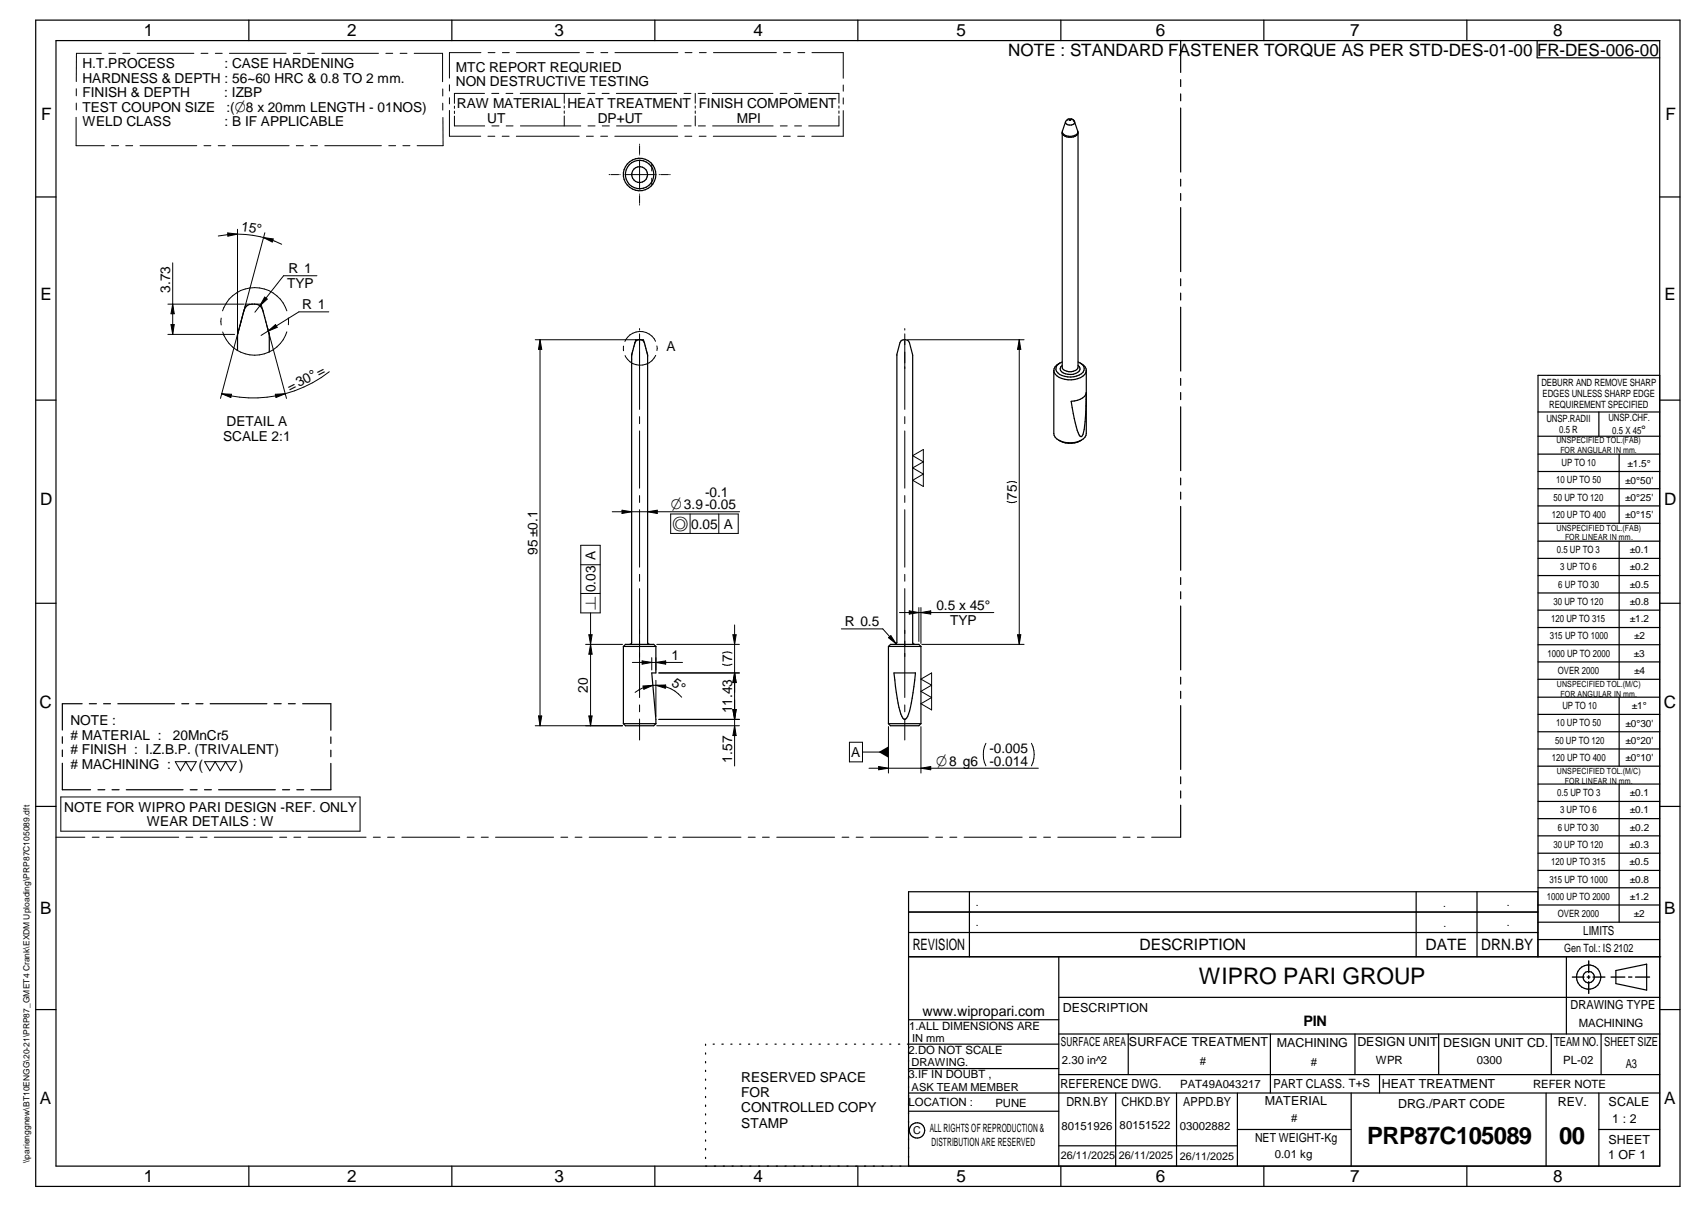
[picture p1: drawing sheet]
<svg xmlns="http://www.w3.org/2000/svg" width="420mm" height="297mm" viewBox="0 0 420 297" stroke-linecap="round" stroke-linejoin="round" font-family="sans-serif">
<g fill="none" stroke="#000" stroke-width=".3">
<path d="M8.8 5h405v287h-405zM13.8 10h395v277h-395zM61.3 5v5M111.3 5v5M161.3 5v5M211.3 5v5M261.3 5v5M290.8 9.9v7.9M290.8 19.6v1.7M311.3 5v5M361.3 5v5M378.6 10v4.2h30.2"/>
<path d="M261.6 32.7a2.3 2.3 0 0 0 3.2 .8l.4-.2 .3-.6M261.6 32.7h.1M261.6 32.7v57.6a2.02 2.02 0 0 0 2.8 1.1 1.28 1.28 0 0 0 1.1-1.1v-57.6M261.7 32.3a1.57 1.57 0 0 0 1.9 1.3 1.88 1.88 0 0 0 1.9-1.1M261.7 32.3l-.1 .4M262.4 30l-.7 2.3M262.9 29.4l-.5 .6M263 29.4l.8-.1 .5 .2M263 29.4h.1M263.3 29.5h.4zM264.4 29.5h.1M264.4 29.5l.1 .2"/>
<path d="M264.5 29.7l.1 .2M264.5 29.7h.1M264.7 29.9v.1M264.7 30a1.17 1.17 0 0 1-2 .6l-.2-.2-.1-.4M264.7 30l.8 2.7M290.8 23.1v1.7M290.8 26.6v15.7M8.8 48.5h5M290.8 44.1v1.7M290.8 47.6v1.7M290.8 51.1v15.7M408.8 48.5h5"/>
<path d="M290.8 68.6v1.7M290.8 72.1v1.7M290.8 75.6v15.7M8.8 98.5h5M58.5 86.3v-3.7l1.6-6.3a2.52 2.52 0 0 1 3.9-1.1l.7 1.1 1.5 5.7 .1 4.6M259.5 91.1v15.6a2.89 2.89 0 0 0 2.8 2.2 4.8 4.8 0 0 0 5.2-1.8v-16M261.1 89.3a2.46 2.46 0 0 0-1.6 1.8M261.6 89.1a1.68 1.68 0 0 0-1.4 2.3 4.7 4.7 0 0 0 5.6 .9 1.54 1.54 0 0 0 1.2-1.3 1.54 1.54 0 0 0-.9-1.6l-.6-.3M263.8 98.8a4.2 4.2 0 0 0 3.6-1.7l.1-.5v3.3a23.8 23.8 0 0 1-.9 7.3l-.3 .2-.3-.1a24.8 24.8 0 0 1-2.2-8.5zM265.5 89.9a1.09 1.09 0 0 1 .4 1.2 1.09 1.09 0 0 1-1 .8 3.4 3.4 0 0 1-3.7-.8v-.8l.4-.4M266 89.3a1.86 1.86 0 0 1 1.2 2.9 5.5 5.5 0 0 1-7.3-.1l-.4-1M290.8 93.1v1.7"/>
<path d="M290.8 96.6v1.7M408.8 92.4h-30v143.1M408.8 98.5h5M260.7 108.3a5.5 5.5 0 0 0 5.6 0M290.8 100.1v15.7M290.8 117.6v1.7M378.8 101.4h30M378.8 107.4h30M378.8 111.8h30M378.8 116h30M393.8 101.4v6M398.8 111.8v17"/>
<path d="M290.8 121.1v1.8M290.8 124.6v15.7M378.8 120.3h30M378.8 124.5h30M378.8 128.8h30M378.8 133.2h30M378.8 137.4h30M398.8 133.2v34M8.8 148.5h5M153.5 159.1v19M153.5 159.1h8M153.5 159.1l.5-.5h7l.5 .5"/>
<path d="M160 158.6l-.5-.2v-.3v-70.6l-.8-3.2a1.29 1.29 0 0 0-1.2-.7 1.29 1.29 0 0 0-1.1 .7l-.8 3.2v70.6l-.1 .3-.4 .2M161.5 159.1v6.5h-1l1 12.5M218.8 159.1v19M218.8 159.1l.5-.5h7l.5 .5M218.8 159.1h8M225.2 158.6l-.4-.2v-.3v-70.6l-.8-3.2a1.29 1.29 0 0 0-1.2-.7 1.29 1.29 0 0 0-1.2 .7l-.7 2.9v70.9l-.3 .4-.2 .1M226.8 159.1v19M290.8 142.2v1.6M290.8 145.6v1.8M290.8 149.1v15.7M378.8 141.6h30M378.8 145.9h30"/>
<path d="M378.8 150.2h30M378.8 154.4h30M378.8 158.7h30M408.8 148.5h5M20.2 173.2h-4.8v6.5M22 173.2h1.7M25.5 173.2h1.7M29 173.2h14M44.8 173.2h1.7M48.2 173.2h1.8M51.8 173.2h13.9M67.5 173.2h1.7"/>
<path d="M71 173.2h1.7M74.5 173.2h7v6.5M153.5 178.1l.5 .5h7l.5-.5M153.5 178.1h8M218.8 178.1l.5 .5h7l.5-.5M218.8 178.1h8M220.2 165.6h5.3a34.5 34.5 0 0 1-2.2 11.1l-.5 .3a1.6 1.6 0 0 1-.9-1.3 53.6 53.6 0 0 1-1.7-10.1zM290.8 166.7v1.7M290.8 170.1v1.8M290.8 173.7v15.7M378.8 162.9h30M378.8 167.2h30"/>
<path d="M378.8 171.6h30M378.8 175.8h30M398.8 171.6v17M8.8 198.5h5M15.4 187.8v6.6h6.9M15.4 181.3v1.6M15.4 184.6v1.6M24.1 194.4h1.7M27.6 194.4h1.7M31.1 194.4h14M46.9 194.4h1.6M50.4 194.4h1.7"/>
<path d="M53.8 194.4h14M69.6 194.4h1.7M73.1 194.4h1.7M81.5 187.9v6.5h-4.9M81.5 181.4v1.6M81.5 184.6v1.6M290.8 191.2v1.7M290.8 194.6v1.8M290.8 198.2v7.8M378.8 180.1h30M378.8 184.3h30M378.8 188.6h30"/>
<path d="M378.8 193h30M378.8 197.2h30M398.8 193v33.9M408.8 198.5h5M238.7 219.5v16M348.8 219.5v16M363.8 219.5v16M378.8 201.5h30M378.8 205.7h30M378.8 210h30M378.8 214.2h30M378.8 218.5h30"/>
<path d="M223.8 235.5h185.2M223.8 229.5h154.9M223.8 224.5h154.9M260.8 235.5v51.5M378.7 235.5v-16h-154.9v67.5M378.8 222.7h30M378.8 226.9h30M378.8 231.2h30M385.8 235.5v19M398 238.8l7.5-1.5v6.4l-7.5-1.6zM8.8 248.5h5M173.8 257v.3"/>
<path d="M173.8 259.1v.3M175.6 257h.3M177.8 257h.3M180 257h.3M182.1 257h.3M184.4 257h.2M186.5 257h.3M188.7 257h.3M190.9 257h.3M193 257h.3M195.2 257h.3M197.4 257h.3"/>
<path d="M199.5 257h.3M201.7 257h.3M203.9 257h.3M206.1 257h.3M208.2 257h.4M210.4 257h.3M212.6 257h.3M214.7 257h.4M216.9 257h.3M219.1 257h.3M221.3 257h.3M223.8 251h37"/>
<path d="M260.8 257h-37.3M260.8 245.4h148M260.8 254.5h148M277.9 254.5v10M312.9 254.5v14.5M333.7 254.5v10M354.3 254.5v10M382 254.5v10M394.3 254.5v10M408.8 248.5h5M173.8 261.2v.4M173.8 263.4v.3"/>
<path d="M173.8 265.6v.3M173.8 267.7v.3M173.8 269.8v.3M173.8 271.9v.4M173.8 274.1v.3M173.8 276.3v.3M173.8 278.4v.3M223.8 263h37M223.8 273.5h37M260.8 264.5h148M274.8 269v18M289.8 269v18"/>
<path d="M304.7 278h28.1M304.7 269v18M332.8 269v18M339.8 264.5v4.5M380.8 269v18M393.8 269v18M393.8 278h15M408.8 269h-185M61.3 287v5M111.3 287v5M161.3 287v5M173.8 280.5v.3"/>
<path d="M173.8 282.7v.3M173.8 284.8v.3M211.3 287v5M260.8 282h43.9M261.3 287v5M311.3 287v5M361.3 287v5"/>
<circle cx="157.5" cy="42.9" r="4"/>
<circle cx="157.5" cy="42.9" r="3.5"/>
<circle cx="157.5" cy="43" r="1.95"/>
<circle cx="391.3" cy="240.5" r="2.99"/>
<circle cx="391.3" cy="240.5" r="1.4"/>
<circle cx="225.9" cy="278.2" r="1.89"/>
</g>
<g fill="none" stroke="#000" stroke-width=".25">
<path d="M25 13.1h-6.2v7M26.8 13.1h1.7M30.3 13.1h1.7M33.8 13.1h13.9M49.5 13.1h1.7M53 13.1h1.7M56.5 13.1h14M72.3 13.1h1.7M75.8 13.1h1.7M79.3 13.1h13.9M95 13.1h1.7M98.5 13.1h1.7"/>
<path d="M102 13.1h7v7M118.4 13h-7.7v6.2M120.2 13h1.7M123.7 13h1.7M127.2 13h15.5M144.5 13h1.7M148 13h1.7M151.5 13h15.5M168.7 13h1.7M172.2 13h1.7M175.7 13h15.5M193 13h1.7"/>
<path d="M196.5 13h1.7M200 13h7.7v6.3M18.7 28.9v7h7M18.8 21.8v1.8M18.8 25.4v1.7M27.5 35.9h1.7M31 35.9h1.7M34.5 35.9h14M50.2 35.9h1.7M53.8 35.9h1.6M57.2 35.9h14M73 35.9h1.7"/>
<path d="M76.5 35.9h1.7M80 35.9h13.9M95.7 35.9h1.7M99.2 35.9h1.8M109 21.9v1.7M109 25.4v1.7M109.1 28.9v7h-6.4M110.7 20.9v1.5M110.7 24v1.6M110.7 27.2v6.3h7.7M111.9 28.6v2.4h7.5M111.9 26.1v.6"/>
<path d="M111.9 27.3v.6M119.3 23h-7.4v2.4M120.2 33.5h1.7M121.1 23h1.7M121.1 31h1.8M123.7 33.5h1.7M124.6 23h1.7M124.7 31h1.7M127.2 33.5h15.5M128.1 23h14.9M128.2 31h14.8M139 23v2.4"/>
<path d="M139 26.1v.5M139 27.3v.6M139 28.5v2.5M144.4 33.5h1.7M144.8 23h1.7M144.8 31h1.7M147.9 33.5h1.7M148.3 23h1.7M148.3 31h1.8M151.4 33.5h15.5M151.8 23h14.9M151.8 31h14.9"/>
<path d="M157.5 35.5v.1M157.5 35.9v1.9M157.5 38.1h.1M157.5 39.4v7.2M168.5 23h1.7M168.5 31h1.7M168.7 33.5h1.7M171.2 23v2.4M171.2 26.1v.5M171.2 27.3v.6M171.2 28.5v2.5M171.9 23h1.8"/>
<path d="M172 31h1.7M172.2 33.5h1.7M175.5 23h14.9M175.5 31h14.9M175.7 33.5h15.5M192.1 23h1.7M192.2 31h1.7M192.9 33.5h1.7M195.7 23h1.6M195.7 31h1.7M196.5 33.5h1.7M199.1 23h7.5v2.4"/>
<path d="M206.6 26.1v.5M206.6 27.3v.6M206.6 28.5v2.5h-7.4M207.7 20.9v1.5M207.7 24.1v1.5M207.7 27.2v6.3h-7.8M56.1 57.3l2.4 .3-2.4 .5zM58.5 57.6a25 25 0 0 1 10.9 2.5M58.5 57.6l-4.7 .5M58.5 56.4v28.5M64.9 58.5l2.4 .3-.3 .8zM65.2 57.3l-6.1 22.9"/>
<path d="M150 43h.1M150.4 43h1.9M152.6 43h.1M153.9 43h7.3M157.5 47.8h.1M157.5 48.1v1.9M157.5 50.3v.2M160.5 40.3v1.8M160.5 43.9v1.7M162.3 43h.1M162.7 43h1.9M164.9 43h.1"/>
<path d="M41.3 74.8h18.8M42.1 79.9h.8l-.4 2.4zM42.5 74.8l.4 2.4h-.8zM42.5 64.7v17.6M54.5 78.3v1.7M54.8 76.5a8.3 8.3 0 0 1 7.9-5.7 8.3 8.3 0 0 1 7.9 5.7M59.4 78.9l-.1 .5M59.7 77.7l-.1 .6M61.6 74.8h-1.1l-.6 2.3M62 74.8h.2M62.6 74.8h.2M63.2 74.8h1.1l.6 2.3"/>
<path d="M65.1 77.7l.1 .5M65.2 73.1l.6 .5-1.8 1.7zM65.4 78.9l.1 .5M71 78.2v1.7M78.1 67.9h-8.3l-7 8.9M81 76.8h-7.4l-9.3 5.7M41.3 82.3h16.5M54.6 96.9a29.9 29.9 0 0 0 15.6 0M54.6 96.9l2.4 .1-.2 .8zM58.8 81l-4.5 17M59.1 80.1l-.6 2.2M65.7 80l.6 2.5"/>
<path d="M65.9 80.8l4.7 17.2M66 81.5l1.8-1.6 .5 .7zM66.3 82.8v.3M67.8 97l2.4-.1-2.2 .9zM70.6 81.7a8.3 8.3 0 0 1-7.8 5.7 8.3 8.3 0 0 1-7.9-5.7M81.1 91.5a30.2 30.2 0 0 1-10.9 5.4M131.8 83.6h25.3M133 83.6v95M133 83.6l.4 2.4h-.8zM153.6 85.2v1.1M155.6 88.1h.1M155.6 88.3v.3"/>
<path d="M155.9 86.2l-.3 1.5M156 85.6v.3M156.2 85.1l-.1 .2M156.6 83.6l-.3 1.2M157.3 83.6h.1M157.5 80.9v.3M157.5 82.2v18.6M157.6 83.6h.1M157.9 83.6h.6l.3 1.1M158.9 85l.1 .3M159 85.6l.1 .3M159.2 86.2l.3 1.2"/>
<path d="M159.5 87.6v.1M161.4 84a4.1 4.1 0 0 0-3.7-2.4 4.1 4.1 0 0 0-3.8 2.4M161.5 87.5a4.2 4.2 0 0 1-3.8 2.4 4.2 4.2 0 0 1-3.7-2.4M161.8 85.1v1.2M222.8 80.9v.3M222.8 82.2v18.6M223.6 83.6h28.6M251 83.6l.4 2.4h-.8zM251 83.6v75M157.5 102.5v1.8M157.5 106v14.1M222.8 102.5v1.8"/>
<path d="M222.8 106v14.1M224.8 112.1l2.6-1.5v9.1l-2.6-1.5 2.6-1.5-2.6-1.6 2.6-1.4zM250.4 118.8a2.52 2.52 0 0 0-2.4 0M143 139h4.8M143 134.2h4.8v16.6h-4.8zM150.8 125.9h31.3M153.2 125.6l2.4 .3-2.4 .5zM157.5 122v1.7M157.5 125.4v14.2M159.5 125.9l2.4-.3v.8zM165.2 126.5h16.6v4.8h-16.6zM170 126.5v4.8"/>
<path d="M177 126.5v4.8M222.8 122v1.7M222.8 125.4v14.2M250.4 123.4a2.52 2.52 0 0 1-2.4 0M143 146h4.8M144.2 158.6h9.1M145 156.2h.8l-.4 2.4zM145.4 150.8v27.8M145.4 158.6l.4 2.4h-.8zM157.5 141.4v1.6M157.5 144.9v26.8M161.7 158.6h20.4"/>
<path d="M180.5 156.2h.8l-.4 2.4zM180.9 153.8v34.7M207.2 154.8h10.2l3.3 3.7M218.8 156.9l.6-.5 1.3 2.1zM221.5 150.7h23.3M222.8 141.4v1.6M222.8 144.9v26.8M223.9 150.3l2.4 .4-2.4 .4zM226.3 149.5v8.4M226.8 149.5v8.9M226.8 150.7l2.4-.4v.8zM227 158.6h25.2"/>
<path d="M250.6 156.2h.8l-.4 2.4zM131.8 178.6h21.5M132.6 176.2h.8l-.4 2.4zM145 176.2h.8l-.4 2.4zM155.7 163h12.4M157.5 173.5v1.7M157.5 177v5.1M158.1 162.6l2.4 .4-2.4 .4zM158.4 168.8l2.4-.1-2.2 .9zM160.5 161.8v3.1M160.8 168.7a8.5 8.5 0 0 1 7.1 2.9M160.8 168.7a8.4 8.4 0 0 0-4.4 1.7"/>
<path d="M161.5 161.8v3.1M161.5 163l2.4-.4v.8zM161.5 168.7l2.4-.1v.8zM161.5 167.4v8.9M161.7 178.6h20.4M162.3 165.6h19.8M162.3 177h19.8M180.3 163.4a2.52 2.52 0 0 1-2.4 0M180.3 160.7a2.52 2.52 0 0 0-2.4 0M180.5 174.6h.8l-.4 2.4zM180.9 165.6l.4 2.4h-.8zM180.9 178.6l.4 2.4h-.8z"/>
<path d="M218.8 178.8v11.4M222.8 173.5v1.7M222.8 177v5.1M226.8 178.8v11.4M226.8 167.1l2.6-1.5v9.1l-2.6-1.5 2.6-1.5-2.6-1.6 2.6-1.5zM15 196.1h73.7v8.5h-73.7zM43.2 187.5h5.1l-1.2 2.2-1.3-2.2-1.4 2.2zM50.4 187.5h7.8l-1.3 2.2-1.3-2.2-1.3 2.2-1.3-2.2-1.3 2.2zM209.2 182.7h3.2v4.8h-3.2zM212.4 185.1h6.4M214 189.1h41.7M216.4 188.6l2.4 .5-2.4 .3z"/>
<path d="M226.8 189.1l2.4-.5v.8zM242.8 182.9a6.4 6.4 0 0 0 0 5.6M254 182.9a6 6 0 0 1 0 5.6M13.8 206h7.1M22.7 206h1.7M26.2 206h1.7M29.7 206h14.3M45.8 206h1.7M49.3 206h1.7M52.8 206h14.3M68.9 206h1.7M72.4 206h1.7"/>
<path d="M75.9 206h14.3M91.9 206h1.8M95.5 206h1.6M99 206h14.2M115.1 206h1.6M118.5 206h1.8M122 206h14.3M138.1 206h1.7M141.6 206h1.7M145.1 206h14.3M161.2 206h1.7M164.7 206h1.7"/>
<path d="M168.2 206h14.3M184.3 206h1.7M187.8 206h1.7M191.3 206h14.3M207.4 206h1.7M210.9 206h1.7M214.4 206h14.2M230.5 206h1.6M233.9 206h1.8M237.4 206h14.3M253.5 206h1.7M257 206h1.7"/>
<path d="M260.5 206h14.3M276.6 206h1.7M280.1 206h1.7M283.6 206h7.2"/>
</g>
<path d="M391.3 236.5v2.9M387.3 240.5h2.8M390.9 240.5h.7M391.3 240.1v.7M391.3 241.6v2.9M392.3 240.5h3M396.8 240.5h3.4M401.1 240.5h.8M402.8 240.5h3.5" fill="none" stroke="#000" stroke-width=".34"/>
<g fill="#000">
<path d="M56.1 57.3l2.4 .3-2.4 .5zM64.9 58.5l2.4 .3-.3 .8zM42.1 79.9h.8l-.4 2.4zM42.5 74.8l.4 2.4h-.8zM65.2 73.1l.6 .5-1.8 1.7zM54.6 96.9l2.4 .1-.2 .8zM67.8 97l2.4-.1-2.2 .9zM66 81.5l1.8-1.6 .5 .7zM133 83.6l.4 2.4h-.8zM251 83.6l.4 2.4h-.8zM153.2 125.6l2.4 .3-2.4 .5zM159.5 125.9l2.4-.3v.8z"/>
<path d="M145 156.2h.8l-.4 2.4zM180.5 156.2h.8l-.4 2.4zM218.8 156.9l.6-.5 1.3 2.1zM223.9 150.3l2.4 .4-2.4 .4zM226.8 150.7l2.4-.4v.8zM250.6 156.2h.8l-.4 2.4zM132.6 176.2h.8l-.4 2.4zM145 176.2h.8l-.4 2.4zM145.4 158.6l.4 2.4h-.8zM158.1 162.6l2.4 .4-2.4 .4zM158.4 168.8l2.4-.1-2.2 .9zM161.5 168.7l2.4-.1v.8z"/>
<path d="M161.5 163l2.4-.4v.8zM180.9 165.6l.4 2.4h-.8zM180.5 174.6h.8l-.4 2.4zM180.9 178.6l.4 2.4h-.8zM216.4 188.6l2.4 .5-2.4 .3zM216.4 185.1l2.4-1.4v2.8zM226.8 189.1l2.4-.5v.8z"/>
</g>
<g font-size="5.9">
<text x="336.8" y="281.6">PRP87C105089</text>
<text x="384" y="281.6">00</text>
</g>
<text font-size="5.6" x="295.3" y="242.2">WIPRO PARI GROUP</text>
<g font-size="4.2">
<text x="35.4" y="9">1</text>
<text x="85.5" y="8.9">2</text>
<text x="136.6" y="9">3</text>
<text x="185.6" y="9">4</text>
<text x="235.6" y="9">5</text>
<text x="284.6" y="8.8">6</text>
<text x="332.6" y="9">7</text>
<text x="382.6" y="9">8</text>
<text x="248.3" y="13.8">NOTE : STANDARD FASTENER TORQUE AS PER STD-DES-01-00 FR-DES-006-00</text>
<text x="10.1" y="29.6">F</text>
<text x="410.2" y="29.6">F</text>
<text x="9.9" y="73.9">E</text>
<text x="409.9" y="73.9">E</text>
<text x="9.9" y="124.2">D</text>
<text x="409.9" y="124.2">D</text>
<text x="9.7" y="174.3">C</text>
<text x="409.7" y="174.3">C</text>
<text x="9.9" y="225">B</text>
<text x="409.8" y="225">B</text>
<text x="9.8" y="271.7">A</text>
<text x="409.8" y="271.7">A</text>
<text x="35.4" y="291">1</text>
<text x="85.5" y="290.9">2</text>
<text x="136.6" y="291">3</text>
<text x="185.6" y="291">4</text>
<text x="235.6" y="291">5</text>
<text x="284.6" y="290.8">6</text>
<text x="332.6" y="291">7</text>
<text x="382.6" y="291">8</text>
</g>
<g font-size="3.9">
<text x="224.8" y="233.8">REVISION</text>
<text x="280.7" y="233.8">DESCRIPTION</text>
<text x="351.1" y="233.8">DATE</text>
<text x="364.8" y="233.8">DRN.BY</text>
</g>
<g font-size="3.7">
<text x="165.2" y="125.3">O3.9-0.05</text>
<text x="165.6" y="130.1">a</text>
<text x="146.6" y="150.1" transform="rotate(-90 146.6 150.1)">n</text>
<text x="230.6" y="188.5">O8 g6</text>
</g>
<text font-size="3.6" x="321" y="252.6">PIN</text>
<g font-size="3.5">
<text x="48.9" y="189.4">(</text>
<text x="58.8" y="189.4">)</text>
<text x="227.2" y="250">www.wipropari.com</text>
</g>
<g font-size="3.4">
<text x="20.3" y="16.7">H.T.PROCESS</text>
<text x="55.3" y="16.7">: CASE HARDENING</text>
<text x="112.3" y="17.7">MTC REPORT REQURIED</text>
<text x="20.3" y="20.3">HARDNESS &amp; DEPTH : 56~60 HRC &amp; 0.8 TO 2 mm.</text>
<text x="20.3" y="23.9">FINISH &amp; DEPTH</text>
<text x="55.2" y="23.9">: IZBP</text>
<text x="112.3" y="21.3">NON DESTRUCTIVE TESTING</text>
<text x="20.3" y="27.5">TEST COUPON SIZE</text>
<text x="55.8" y="27.5">:(O8 x 20mm LENGTH - 01NOS)</text>
<text x="112.5" y="26.6">RAW MATERIAL HEAT TREATMENT FINISH COMPOMENT</text>
<text x="20.3" y="31.1">WELD CLASS</text>
<text x="55.3" y="31.1">: B IF APPLICABLE</text>
<text x="120" y="30.2">UT</text>
<text x="147.2" y="30.2">DP+UT</text>
<text x="181.5" y="30.2">MPI</text>
<text x="59.3" y="56.9" transform="rotate(8 59.3 56.9)">15°</text>
<text x="70.7" y="70.9">TYP</text>
<text x="71.1" y="67.3">R 1</text>
<text x="41.9" y="72.1" transform="rotate(-90 41.9 72.1)">3.73</text>
<text x="74.4" y="76.2">R 1</text>
<text x="164.2" y="86.3">A</text>
<text x="71.4" y="96.4" transform="rotate(-27 71.4 96.4)">=30°=</text>
<text x="55.8" y="104.8">DETAIL A</text>
<text x="54.9" y="108.4">SCALE 2:1</text>
<text x="173.6" y="122.2">-0.1</text>
<text x="250.4" y="123" transform="rotate(-90 250.4 123)">75</text>
<text x="170.2" y="130.1">0.05 A</text>
<text x="132.4" y="136.5" transform="rotate(-90 132.4 136.5)">95±0.1</text>
<text x="146.6" y="145.8" transform="rotate(-90 146.6 145.8)">0.03 A</text>
<text x="208.1" y="154.2">R 0.5</text>
<text x="230.6" y="150.1">0.5 x 45°</text>
<text x="234" y="153.7">TYP</text>
<text x="165.4" y="162.4">1</text>
<text x="180.3" y="163" transform="rotate(-90 180.3 163)">7</text>
<text x="144.8" y="170.5" transform="rotate(-90 144.8 170.5)">20</text>
<text x="165.2" y="168.7" transform="rotate(34 165.2 168.7)">5°</text>
<text x="17.3" y="178.4">NOTE :</text>
<text x="180.3" y="175.6" transform="rotate(-90 180.3 175.6)">11.43</text>
<text x="17.3" y="182"># MATERIAL :</text>
<text x="17.3" y="185.6"># FINISH : I.Z.B.P. (TRIVALENT)</text>
<text x="42.6" y="182">20MnCr5</text>
<text x="243.7" y="185.3">-0.005</text>
<text x="17.3" y="189.2"># MACHINING :</text>
<text x="180.3" y="187.7" transform="rotate(-90 180.3 187.7)">1.57</text>
<text x="209.7" y="186.3">A</text>
<text x="243.7" y="188.5">-0.014</text>
<text x="15.8" y="199.7">NOTE FOR WIPRO PARI DESIGN -REF. ONLY</text>
<text x="36.1" y="203.4">WEAR DETAILS : W</text>
<text x="182.6" y="266.2">RESERVED SPACE</text>
<text x="182.6" y="270">FOR</text>
<text x="182.6" y="273.7">CONTROLLED COPY</text>
<text x="182.6" y="277.5">STAMP</text>
</g>
<g font-size="3.1">
<text x="389.9" y="230.2">LIMITS</text>
<text x="261.8" y="249">DESCRIPTION</text>
<text x="386.8" y="248.4">DRAWING TYPE</text>
<text x="261.3" y="257.5">SURFACE AREA</text>
<text x="278" y="257.5">SURFACE TREATMENT</text>
<text x="314.5" y="257.6">MACHINING</text>
<text x="334.3" y="257.5">DESIGN UNIT</text>
<text x="355.4" y="257.6">DESIGN UNIT CD.</text>
<text x="382.8" y="257.3">TEAM NO.</text>
<text x="395.1" y="257.4">SHEET SIZE</text>
<text x="400.4" y="262.8">A3</text>
<text x="261.2" y="267.8">REFERENCE DWG.</text>
<text x="313.6" y="267.7">PART CLASS. T+S</text>
<text x="340.3" y="267.7">HEAT TREATMENT</text>
<text x="262.6" y="272.2">DRN.BY</text>
<text x="276.2" y="272.1">CHKD.BY</text>
<text x="291.4" y="272.2">APPD.BY</text>
<text x="311.5" y="272">MATERIAL</text>
<text x="344.3" y="272.6">DRG./PART CODE</text>
<text x="383.7" y="272.2">REV.</text>
<text x="396.2" y="272.3">SCALE</text>
<text x="309.1" y="280.9">NET WEIGHT-Kg</text>
<text x="396.1" y="281.4">SHEET</text>
<text x="397.1" y="276.4">1 : 2</text>
<text x="396.1" y="285.3">1 OF 1</text>
</g>
<text font-size="3" x="404.2" y="106.8">°</text>
<g font-size="2.8">
<text x="385.2" y="234.4">Gen Tol.: IS 2102</text>
<text x="223.9" y="253.4">1.ALL DIMENSIONS ARE</text>
<text x="388.8" y="252.7">MACHINING</text>
<text x="223.8" y="259.3">2.DO NOT SCALE</text>
<text x="261.5" y="261.9">2.30 in^2</text>
<text x="295.5" y="262">#</text>
<text x="322.8" y="262.3">#</text>
<text x="338.8" y="261.7">WPR</text>
<text x="363.7" y="261.7">0300</text>
<text x="385" y="261.8">PL-02</text>
<text x="223.8" y="265.4">3.IF IN DOUBT ,</text>
<text x="290.6" y="267.7">PAT49A043217</text>
<text x="377.6" y="267.6">REFER NOTE</text>
<text x="223.8" y="272.2">LOCATION :</text>
<text x="245.1" y="272.4">PUNE</text>
<text x="229" y="278.7">ALL RIGHTS OF REPRODUCTION &amp;</text>
<text x="261.4" y="278">80151926</text>
<text x="275.7" y="277.7">80151522</text>
<text x="290.6" y="278">03002882</text>
<text x="318" y="276">#</text>
<text x="229.4" y="282.1">DISTRIBUTION ARE RESERVED</text>
<text x="314" y="285">0.01 kg</text>
</g>
<g font-size="2.7">
<text x="224.7" y="256.4">IN mm</text>
<text x="224.5" y="262.4">DRAWING.</text>
<text x="224.5" y="268.4">ASK TEAM MEMBER</text>
<text x="224.9" y="279.2">C</text>
<text x="261.3" y="285.2">26/11/2025</text>
<text x="275.6" y="285.2">26/11/2025</text>
<text x="290.6" y="285.4">26/11/2025</text>
</g>
<g font-size="2.5">
<text x="379.6" y="95">DEBURR AND REMOVE SHARP</text>
<text x="379.9" y="97.7">EDGES UNLESS SHARP EDGE</text>
<text x="381.5" y="100.5">REQUIREMENT SPECIFIED</text>
<text x="380.9" y="103.8">UNSP.RADII</text>
<text x="384" y="106.6">0.5 R</text>
<text x="396.1" y="103.6">UNSP.CHF.</text>
<text x="397.1" y="106.8">0.5 X 45</text>
<text x="383.2" y="119">10 UP TO 50</text>
<text x="384.6" y="114.7">UP TO 10</text>
<text x="400.3" y="119">±0°50'</text>
<text x="400.8" y="114.8">±1.5°</text>
<text x="382.6" y="123.2">50 UP TO 120</text>
<text x="400.3" y="123.2">±0°25'</text>
<text x="382.2" y="127.4">120 UP TO 400</text>
<text x="400.3" y="127.4">±0°15'</text>
<text x="383.4" y="136.1">0.5 UP TO 3</text>
<text x="401.4" y="136.1">±0.1</text>
<text x="384.2" y="140.4">3 UP TO 6</text>
<text x="401.4" y="140.3">±0.2</text>
<text x="382.6" y="148.8">30 UP TO 120</text>
<text x="383.8" y="144.6">6 UP TO 30</text>
<text x="401.4" y="148.9">±0.8</text>
<text x="401.4" y="144.7">±0.5</text>
<text x="382" y="153.1">120 UP TO 315</text>
<text x="401.4" y="153.1">±1.2</text>
<text x="381.2" y="161.6">1000 UP TO 2000</text>
<text x="381.7" y="157.4">315 UP TO 1000</text>
<text x="402.4" y="161.6">±3</text>
<text x="402.5" y="157.4">±2</text>
<text x="383.7" y="165.9">OVER 2000</text>
<text x="402.5" y="165.9">±4</text>
<text x="383.2" y="178.8">10 UP TO 50</text>
<text x="384.8" y="174.5">UP TO 10</text>
<text x="400.3" y="178.8">±0°30'</text>
<text x="401.9" y="174.6">±1°</text>
<text x="383" y="183">50 UP TO 120</text>
<text x="400.3" y="183.1">±0°20'</text>
<text x="382.2" y="187.3">120 UP TO 400</text>
<text x="400.3" y="187.3">±0°10'</text>
<text x="383.5" y="195.9">0.5 UP TO 3</text>
<text x="401.4" y="196">±0.1</text>
<text x="384.2" y="200.1">3 UP TO 6</text>
<text x="401.4" y="200.2">±0.1</text>
<text x="382.6" y="208.7">30 UP TO 120</text>
<text x="383.7" y="204.4">6 UP TO 30</text>
<text x="401.4" y="208.7">±0.3</text>
<text x="401.4" y="204.4">±0.2</text>
<text x="382" y="213">120 UP TO 315</text>
<text x="401.4" y="212.9">±0.5</text>
<text x="381" y="221.4">1000 UP TO 2000</text>
<text x="381.6" y="217.2">315 UP TO 1000</text>
<text x="401.4" y="221.4">±1.2</text>
<text x="401.4" y="217.2">±0.8</text>
<text x="240.4" y="222.8">.</text>
<text x="240.4" y="228">.</text>
<text x="355.4" y="223.1">.</text>
<text x="371.1" y="227.8">.</text>
<text x="371.1" y="222.9">.</text>
<text x="383.7" y="225.7">OVER 2000</text>
<text x="402.4" y="225.7">±2</text>
<text x="355.5" y="228.2">.</text>
</g>
<g font-size="2.1">
<text x="383.3" y="109.1">UNSPECIFIED TOL.(FAB)</text>
<text x="384.3" y="111.4">FOR ANGULAR IN mm.</text>
<text x="383.4" y="130.6">UNSPECIFIED TOL.(FAB)</text>
<text x="385.4" y="133">FOR LINEAR IN mm.</text>
<text x="383.4" y="169">UNSPECIFIED TOL.(M/C)</text>
<text x="384.3" y="171.4">FOR ANGULAR IN mm.</text>
<text x="383.4" y="190.5">UNSPECIFIED TOL.(M/C)</text>
<text x="385.4" y="192.8">FOR LINEAR IN mm.</text>
<text x="7.2" y="286.3" transform="rotate(-90 7.2 286.3)">\\parienggnew\BT10ENGG\20-21\PRP87_GMET4 Crank\EXDM Uploading\PRP87C105089.dft</text>
</g>
</svg>
